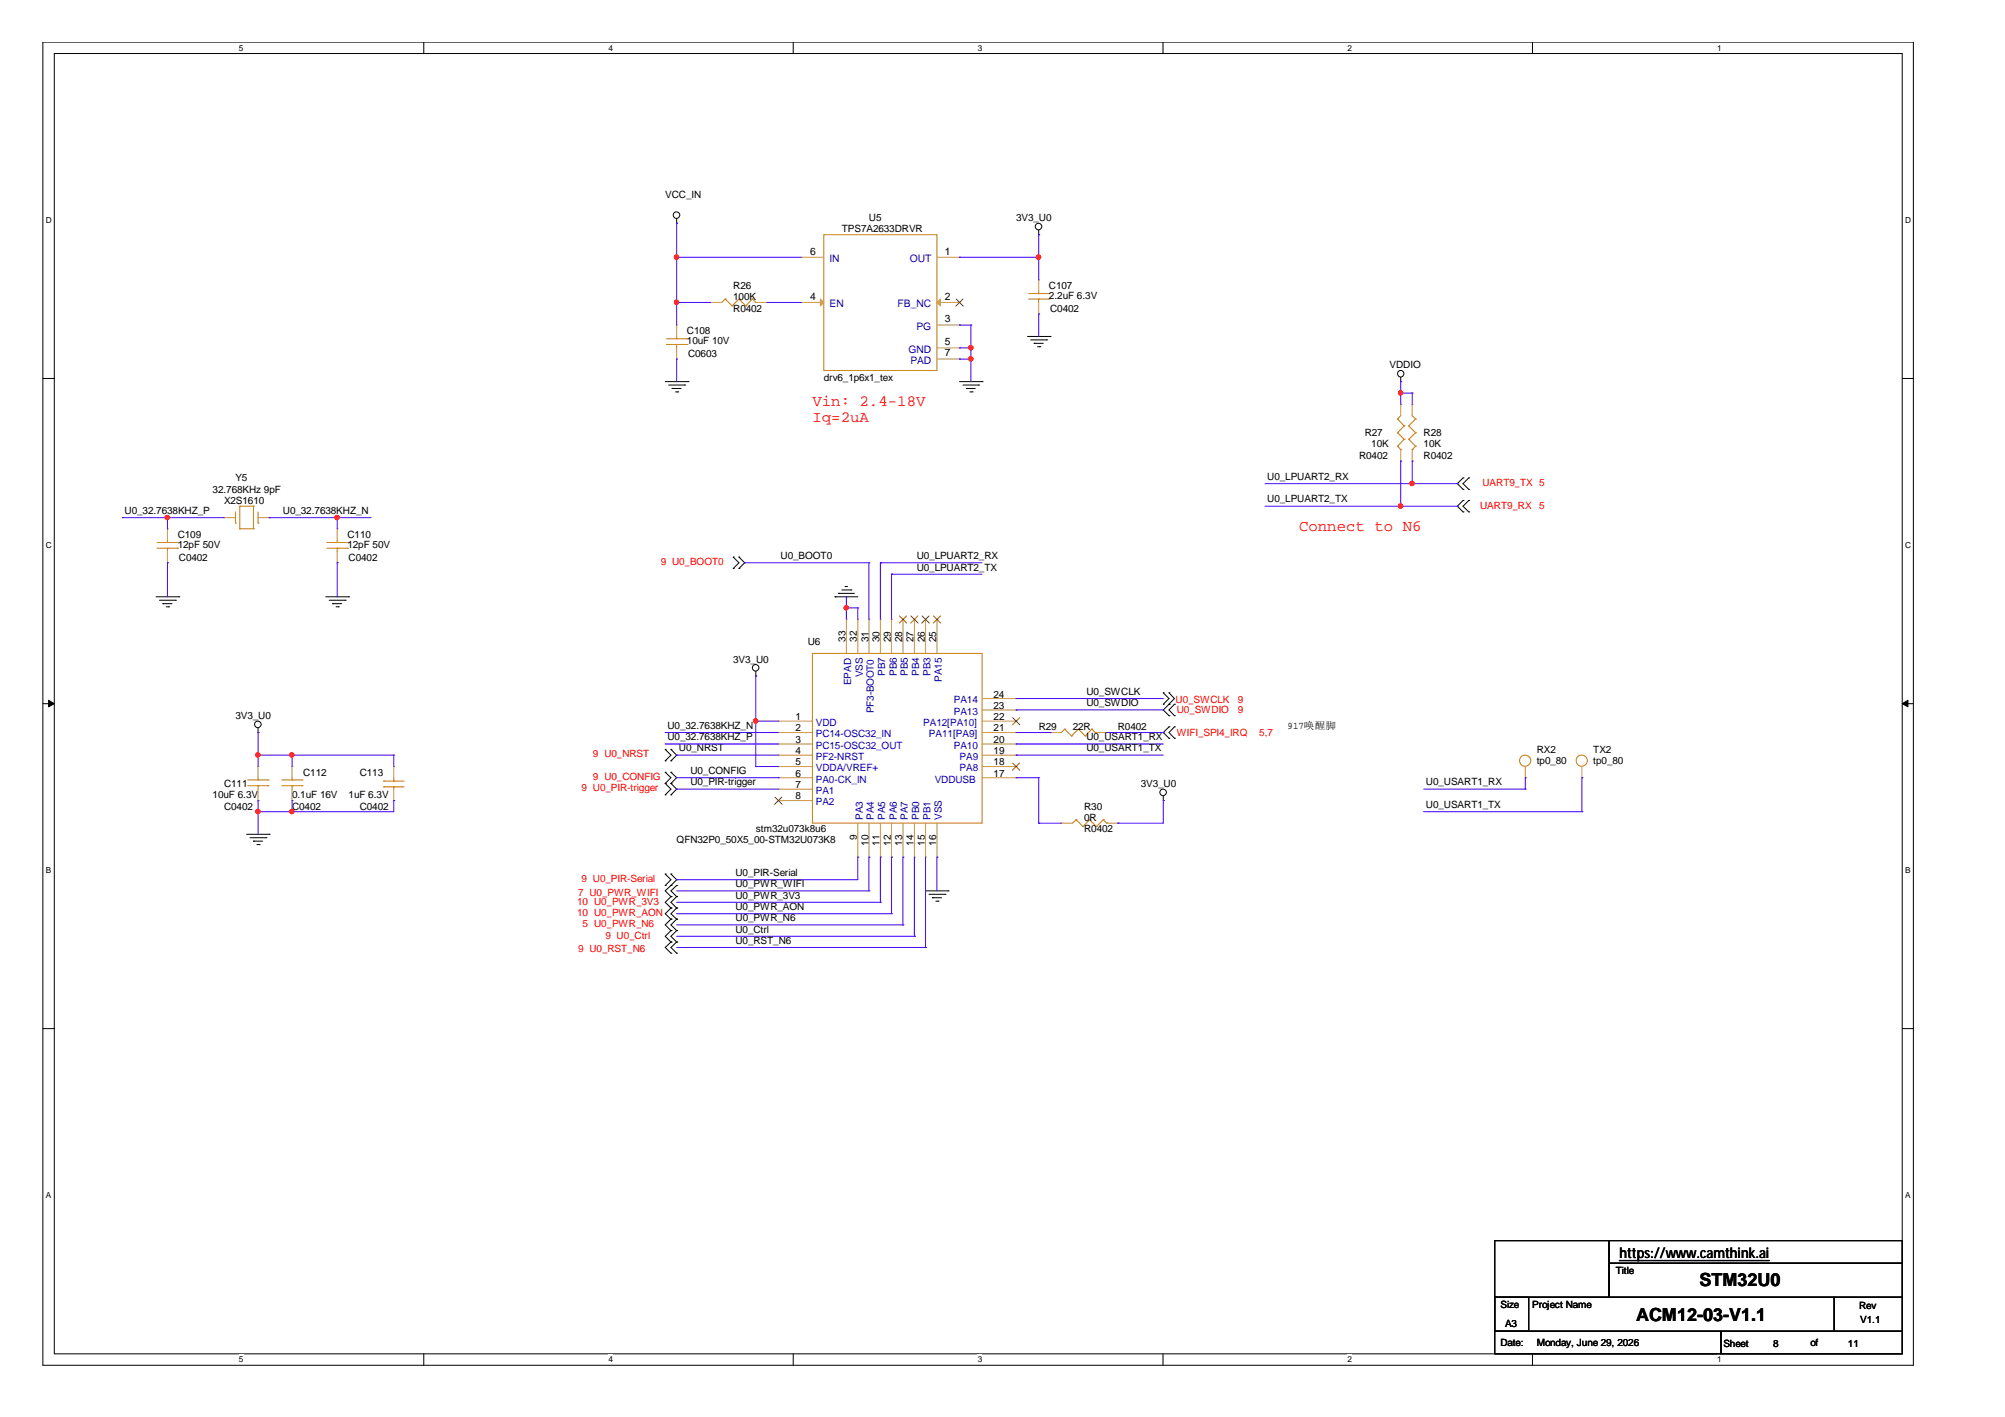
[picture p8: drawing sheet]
<svg xmlns="http://www.w3.org/2000/svg" width="297mm" height="210mm" viewBox="0 0 297 210" stroke-linecap="round" stroke-linejoin="round" font-family="sans-serif">
<path d="M6.3 6.2h277.2v196h-277.2zM8 7.9h273.8v192.6h-273.8z" fill="none" stroke="#000" stroke-width=".15"/>
<g fill="#fff">
<path d="M35.4 6.4h.6v1.4h-.6z"/>
<path d="M35.4 200.7h.6v1.4h-.6z"/>
</g>
<path d="M62.8 6.2v1.7M62.8 200.5v1.7" fill="none" stroke="#000" stroke-width=".15"/>
<g fill="#fff">
<path d="M90.1 6.4h.7v1.4h-.7z"/>
<path d="M90.1 200.7h.7v1.4h-.7z"/>
</g>
<path d="M117.5 6.2v1.7M117.5 200.5v1.7" fill="none" stroke="#000" stroke-width=".15"/>
<g fill="#fff">
<path d="M144.9 6.4h.6v1.4h-.6z"/>
<path d="M144.9 200.7h.6v1.4h-.6z"/>
</g>
<path d="M172.3 6.2v1.7M172.3 200.5v1.7" fill="none" stroke="#000" stroke-width=".15"/>
<g fill="#fff">
<path d="M199.6 6.4h.7v1.4h-.7z"/>
<path d="M199.6 200.7h.7v1.4h-.7z"/>
</g>
<path d="M227 6.2v1.7M227 200.5v1.7" fill="none" stroke="#000" stroke-width=".15"/>
<g fill="#fff">
<path d="M254.4 6.4h.6v1.4h-.6z"/>
<path d="M254.4 200.7h.6v1.4h-.6z"/>
<path d="M6.8 31.9h.8v1.4h-.8z"/>
<path d="M282.2 31.9h.9v1.4h-.9z"/>
<path d="M6.8 80.1h.8v1.4h-.8z"/>
<path d="M282.2 80.1h.9v1.4h-.9z"/>
</g>
<path d="M6.3 56.1h1.7M281.8 56.1h1.7" fill="none" stroke="#000" stroke-width=".15"/>
<g fill="#fff">
<path d="M6.8 128.2h.7v1.4h-.7z"/>
<path d="M282.2 128.2h.8v1.4h-.8z"/>
</g>
<path d="M6.3 104.2h1.7M281.8 104.2h1.7" fill="none" stroke="#000" stroke-width=".15"/>
<g fill="#000" stroke="#000" stroke-width=".15">
<path d="M7.2 103.7l.8 .5-.8 .5z" fill-rule="evenodd"/>
<path d="M281.8 104.2l.9-.5v1z" fill-rule="evenodd"/>
</g>
<g fill="#fff">
<path d="M6.8 176.4h.7v1.4h-.7z"/>
<path d="M282.2 176.4h.8v1.4h-.8z"/>
</g>
<g fill="none" stroke="#000" stroke-width=".15">
<path d="M100.2 33.1h.1M100.2 32.4v.7M153.9 34.8h.1M153.9 34.1v.7M98.6 56.5h3.3M99.1 57h2.3M99.6 57.5h.1M99.6 57.5h1.3M100.1 58.1h.3M100.4 58.1h.1M101.4 57h.1M101.9 56.5h.1"/>
<path d="M142.2 56.5h3.3M142.7 57h2.3M143.2 57.5h.1M143.2 57.5h1.3M143.7 58.1h.3M144 58.1h.1M145 57h.1M145.5 56.5h.1M152.2 49.8h3.4M152.7 50.3h2.4M153.2 50.9h.1M153.2 50.9h1.4"/>
<path d="M153.7 51.4h.4M154.1 51.4h.1M155.1 50.3h.1M155.6 49.8h.1M207.5 56.5h.1M207.5 55.9v.6M216.7 72.5h.1M216.7 70.8h.1M216.7 75.8h.1M216.7 74.1h.1M216.7 70.8l-.8 .8 .8 .9M216.7 74.1l-.8 .9 .8 .8"/>
<path d="M217.6 70.8h.1M217.6 72.5h.1M217.6 74.1h.1M217.6 75.8h.1M217.6 70.8l-.9 .8 .9 .9M217.6 74.1l-.9 .9 .9 .8M23.1 88.4h3.4M23.6 88.9h2.4M24.1 89.4h.1M24.1 89.4h1.4M24.6 89.9h.4M25 89.9h.1"/>
<path d="M26 88.9h.1M26.5 88.4h.1M48.3 88.4h3.3M48.8 88.9h2.3M49.3 89.4h.1M49.3 89.4h1.3M49.8 89.9h.3M50.1 89.9h.1M51.1 88.9h.1M51.6 88.4h.1M108.6 82.5h.1M108.6 84.2h.1"/>
<path d="M108.6 82.5l.9 .9-.9 .8M109.5 84.2h.1M109.5 82.5h.1M109.5 82.5l.8 .9-.8 .8M112 99.5v.6M123.7 88.4h.1M123.7 88.4h3.4M124.2 87.9h.1M124.2 87.9h2.4M124.7 87.4h1.4M125.2 86.9h.1M125.2 86.9h.4"/>
<path d="M126.1 87.4h.1M38.2 108.5h.1M38.2 107.8v.7M98.6 114.4h.1M98.6 116h.1M98.6 117.7h.1M98.6 111h.1M98.6 112.7h.1M98.6 114.4l.8 .8-.8 .8M98.6 116l.8 .9-.8 .8M98.6 111l.8 .9-.8 .8M99.4 116h.1"/>
<path d="M99.4 114.4h.1M99.4 117.7h.1M99.4 112.7h.1M99.4 111h.1M99.4 114.4l.8 .8-.8 .8M99.4 116l.8 .9-.8 .8M99.4 111l.8 .9-.8 .8M112 100.1h.1M172.3 118.6h.1M172.3 102.6h.1M172.3 104.3h.1M172.3 117.9v.7"/>
<path d="M172.3 102.6l.9 .9-.9 .8M173.2 107.7h.1M173.2 109.4h.1M173.2 102.6h.1M173.2 104.3h.1M173.2 106h.1M173.2 107.7l-.9 .8 .9 .9M173.2 102.6l.8 .9-.8 .8M173.2 104.3l-.9 .9 .9 .8M174 109.4h.1M174 107.7h.1M174 106h.1"/>
<path d="M174 104.3h.1M174 107.7l-.8 .8 .8 .9M174 104.3l-.8 .9 .8 .8M36.5 123.6h3.4M37 124.1h2.4M37.5 124.6h.1M37.5 124.6h1.4M38.1 125.1h.3M38.4 125.1h.1M39.4 124.1h.1M39.9 123.6h.1M98.6 129.5h.1"/>
<path d="M98.6 131.2h.1M98.6 129.5l.8 .8-.8 .9M99.4 131.2h.1M99.4 129.5h.1M99.4 132.8h.1M99.4 134.5h.1M99.4 136.2h.1M99.4 137.9h.1M99.4 139.5h.1M99.4 129.5l.8 .8-.8 .9M99.4 131.2l-.8 .8 .8 .8M99.4 132.8l-.8 .9 .8 .8"/>
<path d="M99.4 134.5l-.8 .9 .8 .8M99.4 136.2l-.8 .8 .8 .9M99.4 137.9l-.8 .8 .8 .8M99.4 139.5l-.8 .8 .8 .9M100.2 131.2h.1M100.2 132.8h.1M100.2 134.5h.1M100.2 136.2h.1M100.2 137.9h.1M100.2 139.5h.1M100.2 131.2l-.8 .8 .8 .8M100.2 132.8l-.8 .9 .8 .8"/>
<path d="M100.2 134.5l-.8 .9 .8 .8M100.2 136.2l-.8 .8 .8 .9M100.2 137.9l-.8 .8 .8 .8M100.2 139.5l-.8 .8 .8 .9M137.1 132h3.4M137.6 132.5h2.4M138.1 133h.1M138.1 133h1.4M138.6 133.5h.4M139 133.5h.1M140 132.5h.1M140.5 132h.1"/>
<path d="M6.3 152.4h1.7M99.4 141.2h.1M100.2 141.2h.1M281.8 152.4h1.7M221.4 192.2h5.1v5h-5.1zM221.4 192.2h50.3v5h-50.3zM221.4 197.2h33.6v3.3h-33.6zM221.4 183.8h17v8.4h-17zM238.4 183.8h43.4v3.3h-43.4zM238.4 187.1h43.4v5.1h-43.4zM255 197.2h26.8v3.3h-26.8zM271.7 192.2h10.1v5h-10.1z"/>
<circle cx="100.2" cy="31.9" r=".49"/>
<circle cx="153.9" cy="33.6" r=".49"/>
<circle cx="207.5" cy="55.4" r=".48"/>
<circle cx="111.9" cy="98.9" r=".49"/>
<circle cx="38.2" cy="107.3" r=".49"/>
<circle cx="172.3" cy="117.4" r=".49"/>
</g>
<path d="M239.9 186.7h22.2" fill="none" stroke="#000" stroke-width=".18"/>
<g fill="none" stroke="#cc8006" stroke-width=".15">
<path d="M122 34.8h16.8v20.1h-16.8zM98.7 51h3.1M98.7 50.2h3.1M100.2 50.2h.1M100.2 51h.1M100.2 49.8v.4M100.2 51v.5M101.8 51h.1M101.8 50.2h.1M107.4 44.3h.1M107.4 44.3l-.5 .5M107.4 44.3l1.1 1"/>
<path d="M108.5 45.3h.1M109.5 44.3h.1M109.5 44.3l-1 1M109.5 44.3l1 1M110.5 45.3h.1M111.5 44.3h.1M111.5 44.3l-1 1M111.5 44.3l.5 .5M112 44.8h.1M152.4 44.3h3M152.4 43.5h3M153.9 43.5h.1"/>
<path d="M153.9 44.3h.1M153.9 43.2v.3M153.9 44.3v.5M155.4 44.3h.1M155.4 43.5h.1M34.9 77.5h.1M34.9 75.8v1.7M35.5 78.3h.1M35.5 75h.1M35.5 75v3.3M35.5 78.3h2M35.5 75h2"/>
<path d="M37.5 78.3h.1M37.5 75h.1M37.5 75v3.3M38.2 77.5h.1M38.2 75.8v1.7M207.1 62.1h.1M207.1 64.1h.1M207.1 66.1h.1M207.1 62.1l.9 1M207.1 64.1l.9 1M207.1 66.1l.4 .5M207.5 66.6h.1"/>
<path d="M207.5 61.6l-.4 .5M208 63.1h.1M208 65.1h.1M208 63.1l-.9 1M208 65.1l-.9 1M208.7 63.1h.1M208.7 65.1h.1M208.7 63.1l1 1M208.7 65.1l1 1M209.2 66.6h.1M209.2 61.6l.5 .5M209.7 62.1h.1"/>
<path d="M209.7 64.1h.1M209.7 66.1h.1M209.7 62.1l-1 1M209.7 64.1l-1 1M209.7 66.1l-.5 .5M23.3 81.2h3M23.3 80.4h3M24.8 80.4h.1M24.8 81.2h.1M24.8 80v.4M24.8 81.2v.5M26.3 81.2h.1"/>
<path d="M26.3 80.4h.1M48.4 81.2h3.1M48.4 80.4h3.1M50 80.4h.1M50 81.2h.1M50 80v.4M50 81.2v.5M51.5 81.2h.1M51.5 80.4h.1M120.4 96.8h25.1v25.1h-25.1zM36.7 116.4h3M36.7 115.5h3"/>
<path d="M38.2 115.5h.1M38.2 116.4h.1M38.2 115.2v.3M38.2 116.4v.5M39.7 116.4h.1M39.7 115.5h.1M41.7 116.4h3M41.7 115.5h3M43.3 115.5h.1M43.3 116.4h.1M43.3 115.2v.3M43.3 116.4v.5"/>
<path d="M44.7 116.4h.1M44.7 115.5h.1M56.8 115.7h.1M56.8 116.6h.1M56.8 115.7h3.1M56.8 116.6h3.1M58.3 116.6h.1M58.3 115.7h.1M58.3 115.2v.5M58.3 116.6v.3M157.7 108h.1M157.7 108l-.5 .5"/>
<path d="M157.7 108l1 1M158.7 109h.1M159.8 108h.1M159.8 108l-1.1 1M159.8 108l1 1M160.8 109h.1M161.8 108h.1M161.8 108l-1 1M161.8 108l.5 .5M162.3 108.5h.1M159.4 121.4h.1M159.4 121.4l-.5 .5"/>
<path d="M159.4 121.4l1 1M160.4 122.4h.1M161.4 121.4h.1M161.4 121.4l-1 1M161.4 121.4l1 1M162.4 122.4h.1M163.4 121.4h.1M163.4 121.4l-1 1M163.4 121.4l.6 .5M164 121.9h.1"/>
<circle cx="225.9" cy="112.7" r=".83"/>
<circle cx="234.3" cy="112.7" r=".83"/>
</g>
<g fill="none" stroke="#a84" stroke-width=".15">
<path d="M118.7 38.1h.1M118.7 38.1h3.3M138.8 38.1h3.4M142.2 38.1h.1M100.2 48.1h.1M100.2 53.2h.1M100.2 48.1v1.7M100.2 51.5v1.7M105.3 44.8h.1M105.3 44.8h1.6M112 44.8h1.7M113.7 44.8h.1"/>
<path d="M118.7 44.8h.1M118.7 44.8h3.3M138.8 44.8h3.4M138.8 48.1h3.4M138.8 51.5h3.4M138.8 53.2h3.4M142.2 44.8h.1M142.2 48.1h.1M142.2 51.5h.1M142.2 53.2h.1M153.9 41.5h.1M153.9 46.5h.1"/>
<path d="M153.9 41.5v1.7M153.9 44.8v1.7M207.5 59.9h.1M207.5 59.9v1.7M209.2 59.9h.1M209.2 59.9v1.7M24.8 78.3h.1M24.8 78.3v1.7M33.2 76.7h.1M33.2 76.7h1.7M38.2 76.7h1.7M39.9 76.7h.1"/>
<path d="M50 78.3h.1M50 78.3v1.7M207.5 68.3h.1M207.5 66.6v1.7M209.2 68.3h.1M209.2 66.6v1.7M24.8 83.4h.1M24.8 81.7v1.7M50 83.4h.1M50 81.7v1.7M125.4 91.8h.1M125.4 91.8v5"/>
<path d="M127.1 91.8h.1M127.1 91.8v5M128.7 91.8h.1M128.7 91.8v5M130.4 91.8h.1M130.4 91.8v5M132.1 91.8h.1M132.1 91.8v5M133.8 91.8h.1M133.8 91.8v5M135.5 91.8h.1M135.5 91.8v5"/>
<path d="M137.1 91.8h.1M137.1 91.8v5M138.8 91.8h.1M138.8 91.8v5M38.2 113.6h.1M38.2 118.6h.1M38.2 113.6v1.6M38.2 116.9v1.7M43.3 113.6h.1M43.3 118.6h.1M43.3 113.6v1.6M43.3 116.9v1.7"/>
<path d="M58.3 118.6h.1M58.3 113.6h.1M58.3 113.6v1.6M58.3 116.9v1.7M115.3 106.8h.1M115.3 108.5h.1M115.3 110.2h.1M115.3 111.9h.1M115.3 113.6h.1M115.3 115.2h.1M115.3 116.9h.1M115.3 118.6h.1"/>
<path d="M115.3 106.8h5.1M115.3 108.5h5.1M115.3 110.2h5.1M115.3 111.9h5.1M115.3 113.6h5.1M115.3 115.2h5.1M115.3 116.9h5.1M115.3 118.6h5.1M145.5 106.8h5M145.5 108.5h5M145.5 110.2h5M145.5 111.9h5"/>
<path d="M145.5 113.6h5M145.5 115.2h5M145.5 103.5h5M145.5 105.2h5M150.5 103.5h.1M150.5 105.2h.1M150.5 106.8h.1M150.5 108.5h.1M150.5 110.2h.1M150.5 111.9h.1M150.5 113.6h.1M150.5 115.2h.1"/>
<path d="M155.6 108.5h.1M155.6 108.5h1.6M162.3 108.5h1.7M164 108.5h.1M226 115.2h.1M226 113.6v1.6M234.4 115.2h.1M234.4 113.6v1.6M127.1 127h.1M127.1 121.9v5.1M128.7 127h.1M128.7 121.9v5.1"/>
<path d="M130.4 127h.1M130.4 121.9v5.1M132.1 127h.1M132.1 121.9v5.1M133.8 127h.1M133.8 121.9v5.1M135.5 127h.1M135.5 121.9v5.1M137.1 127h.1M137.1 121.9v5.1M138.8 127h.1M138.8 121.9v5.1"/>
<path d="M157.2 121.9h.1M157.2 121.9h1.7M164 121.9h1.6M165.6 121.9h.1"/>
</g>
<g fill="#a84" stroke="#a84" stroke-width=".15">
<path d="M138.8 44.8l.5-.5v1z" fill-rule="evenodd"/>
<path d="M121.5 44.3l.5 .5-.5 .5z" fill-rule="evenodd"/>
</g>
<g fill="none" stroke="#804000" stroke-width=".15">
<path d="M141.6 44.3l1.1 1.1M142.7 44.3l-1.1 1.1M133.3 91.2l1 1.1M134.3 91.2l-1.1 1.1M135 91.2l1 1.1M136 91.2l-1.1 1.1M136.6 91.2l1.1 1.1M137.6 91.2l-1 1.1M138.3 91.2l1.1 1.1M139.3 91.2l-1 1.1M114.8 118.1l1.1 1M115.8 118.1l-1 1"/>
<path d="M150 106.3l1.1 1.1M150 113l1.1 1.1M151 106.3l-1 1.1M151 113l-1 1.1"/>
</g>
<g fill="none" stroke="#4200ff" stroke-width=".15">
<path d="M100.2 33.1h.1M100.2 38.1h.1M100.2 33.1v15M100.2 38.1h18.5M142.2 38.1h.1M142.2 38.1h11.7M153.9 34.8h.1M153.9 38.1h.1M153.9 34.8v6.7M100.2 44.8h.1M100.2 53.2h.1M100.2 53.2v3.3"/>
<path d="M100.2 44.8h5.1M113.7 44.8h.1M113.7 44.8h5M142.2 48.1h.1M142.2 51.5h.1M142.2 53.2h.1M142.2 48.1h1.6M142.2 51.5h1.6M142.2 53.2h1.6M143.8 48.1h.1M143.8 51.5h.1M143.8 53.2h.1"/>
<path d="M143.8 48.1v8.4M153.9 46.5h.1M153.9 46.5v3.3M207.5 56.5h.1M207.5 58.2h.1M207.5 56.5v3.4M207.5 58.2h1.7M209.2 58.2h.1M209.2 58.2v1.7M18.1 76.7h.1M18.1 76.7h15.1M24.8 76.7h.1"/>
<path d="M24.8 76.7v1.6M39.9 76.7h.1M39.9 76.7h15.1M50 76.7h.1M50 76.7v1.6M187.4 71.6h28.5M187.4 75h28.5M207.5 75h.1M207.5 68.3h.1M207.5 68.3v6.7M209.2 71.6h.1M209.2 68.3h.1"/>
<path d="M209.2 68.3v3.3M215.9 71.6h.1M215.9 75h.1M24.8 83.4h.1M24.8 83.4v5M50 83.4h.1M50 83.4v5M110.3 83.4h.1M110.3 83.4h18.4M125.4 88.4h.1M125.4 90.1h.1M125.4 88.4v3.4"/>
<path d="M125.4 90.1h1.7M127.1 90.1h.1M127.1 90.1v1.7M128.7 83.4h.1M128.7 83.4v8.4M130.4 83.4h.1M130.4 83.4v8.4M130.4 83.4h15.1M132.1 85.1h.1M132.1 85.1h13.4M132.1 85.1v6.7M38.2 108.5h.1"/>
<path d="M38.2 111.9h.1M38.2 118.6h.1M38.2 111.9h20.1M38.2 108.5v5.1M38.2 118.6v5M43.3 111.9h.1M43.3 118.6h.1M43.3 111.9v1.7M43.3 118.6v1.6M58.3 118.6h.1M58.3 111.9h.1M58.3 118.6v1.6h-20.1"/>
<path d="M58.3 111.9v1.7M98.6 108.5h.1M98.6 110.2h.1M98.6 110.2h16.7M98.6 108.5h16.7M100.2 116.9h.1M100.2 111.9h.1M100.2 111.9h15.1M100.2 115.2h15.1M100.2 116.9h15.1M112 106.8h.1M112 100.1h.1"/>
<path d="M112 113.6h.1M112 106.8h3.3M112 100.1v13.5M112 113.6h3.3M115.3 115.2h.1M150.5 110.2h.1M150.5 111.9h.1M150.5 115.2h.1M150.5 105.2h.1M150.5 103.5h.1M150.5 110.2h21.8M150.5 111.9h21.8"/>
<path d="M150.5 115.2h3.4M150.5 108.5h5.1M150.5 105.2h21.8M150.5 103.5h21.8M153.9 115.2h.1M153.9 115.2v6.7M155.6 108.5h.1M164 108.5h8.3M172.3 118.6h.1M172.3 108.5h.1M172.3 118.6v3.3h-6.7M210.9 116.9h15.1"/>
<path d="M226 116.9h.1M226 115.2h.1M226 115.2v1.7M234.4 115.2h.1M234.4 115.2v5M38.2 120.2h.1M43.3 120.2h.1M100.2 130.3h.1M100.2 132h28.5M100.2 133.7h30.2M100.2 135.4h31.9M100.2 137h33.6"/>
<path d="M100.2 138.7h35.3M127.1 127h.1M127.1 127v3.3h-26.9M128.7 132h.1M128.7 127h.1M128.7 127v5M130.4 133.7h.1M130.4 127h.1M130.4 127v6.7M132.1 127h.1M132.1 135.4h.1M132.1 127v8.4"/>
<path d="M133.8 137h.1M133.8 127h.1M133.8 127v10M135.5 138.7h.1M135.5 127v11.7M137.1 127v13.3M138.8 127h.1M138.8 127v5M153.9 121.9h.1M153.9 121.9h3.3M165.6 121.9h.1M210.9 120.2h23.5"/>
<path d="M234.4 120.2h.1M100.2 140.3h36.9M137.1 140.3h.1"/>
</g>
<g fill="#f00" stroke="#f00" stroke-width=".15">
<circle cx="111.9" cy="106.8" r=".32"/>
<circle cx="43.2" cy="111.8" r=".32"/>
<circle cx="38.2" cy="111.8" r=".32"/>
<circle cx="43.2" cy="120.2" r=".32"/>
<circle cx="38.2" cy="120.2" r=".32"/>
<circle cx="125.4" cy="90" r=".32"/>
<circle cx="24.8" cy="76.7" r=".32"/>
<circle cx="49.9" cy="76.7" r=".32"/>
<circle cx="207.5" cy="58.2" r=".32"/>
<circle cx="209.2" cy="71.6" r=".32"/>
<circle cx="207.5" cy="75" r=".32"/>
<circle cx="100.2" cy="44.8" r=".32"/>
<circle cx="100.2" cy="38.1" r=".32"/>
<circle cx="153.9" cy="38.1" r=".32"/>
<circle cx="143.8" cy="51.5" r=".32"/>
<circle cx="143.8" cy="53.2" r=".32"/>
</g>
<g font-size="2.7">
<text x="251.8" y="190.4">STM32U0</text>
<text x="242.4" y="195.6">ACM12-03-V1.1</text>
</g>
<g font-size="2.3" fill="#f00">
<text x="120.4" y="60.1">Vin: 2.4-18V</text>
<text x="120.4" y="62.5">Iq=2uA</text>
<text x="192.4" y="78.6">Connect to N6</text>
</g>
<text font-size="2.2" x="239.9" y="186.4">https://www.camthink.ai</text>
<g font-size="1.5">
<text x="98.6" y="29.4">VCC_IN</text>
<text x="124.7" y="34.4">TPS7A2633DRVR</text>
<text x="128.7" y="32.7">U5</text>
<text x="150.5" y="32.7">3V3_U0</text>
<text x="120" y="37.7">6</text>
<text x="140" y="37.7">1</text>
<text x="108.6" y="42.8">R26</text>
<text x="108.6" y="44.5">100K</text>
<text x="108.6" y="46.2">R0402</text>
<text x="120" y="44.4">4</text>
<text x="140" y="47.8">3</text>
<text x="140" y="44.4">2</text>
<text x="155.4" y="42.8">C107</text>
<text x="155.4" y="44.3">2.2uF 6.3V</text>
<text x="155.6" y="46.2">C0402</text>
<text x="101.8" y="49.5">C108</text>
<text x="101.8" y="51">10uF 10V</text>
<text x="101.9" y="52.9">C0603</text>
<text x="140" y="51.2">5</text>
<text x="140" y="52.8">7</text>
<text x="122" y="56.4">drv6_1p6x1_tex</text>
<text x="205.9" y="54.5">VDDIO</text>
<text x="202.2" y="64.6">R27</text>
<text x="210.9" y="64.6">R28</text>
<text x="34.9" y="71.3">Y5</text>
<text x="187.7" y="71.1">U0_LPUART2_RX</text>
<text x="201.3" y="68">R0402</text>
<text x="203.2" y="66.3">10K</text>
<text x="210.9" y="66.3">10K</text>
<text x="210.9" y="68">R0402</text>
<text x="18.5" y="76.1">U0_32.7638KHZ_P</text>
<text x="31.5" y="73">32.768KHz 9pF</text>
<text x="33.2" y="74.6">X2S1610</text>
<text x="41.9" y="76.1">U0_32.7638KHZ_N</text>
<text x="187.7" y="74.4">U0_LPUART2_TX</text>
<text x="26.3" y="79.7">C109</text>
<text x="26.3" y="81.2">12pF 50V</text>
<text x="26.5" y="83">C0402</text>
<text x="51.5" y="79.7">C110</text>
<text x="51.5" y="81.2">12pF 50V</text>
<text x="51.6" y="83">C0402</text>
<text x="115.7" y="82.8">U0_BOOT0</text>
<text x="135.8" y="82.8">U0_LPUART2_RX</text>
<text x="135.8" y="84.5">U0_LPUART2_TX</text>
<text x="119.7" y="95.6">U6</text>
<text x="125.3" y="95.1" transform="rotate(-90 125.3 95.1)">33</text>
<text x="127" y="95.1" transform="rotate(-90 127 95.1)">32</text>
<text x="128.7" y="95.1" transform="rotate(-90 128.7 95.1)">31</text>
<text x="130.3" y="95.1" transform="rotate(-90 130.3 95.1)">30</text>
<text x="132" y="95.1" transform="rotate(-90 132 95.1)">29</text>
<text x="133.6" y="95.1" transform="rotate(-90 133.6 95.1)">28</text>
<text x="135.3" y="95.1" transform="rotate(-90 135.3 95.1)">27</text>
<text x="137" y="95.1" transform="rotate(-90 137 95.1)">26</text>
<text x="138.7" y="95.1" transform="rotate(-90 138.7 95.1)">25</text>
<text x="108.6" y="98.1">3V3_U0</text>
<text x="34.9" y="106.5">3V3_U0</text>
<text x="98.9" y="108">U0_32.7638KHZ_N</text>
<text x="117.9" y="106.7">1</text>
<text x="147.2" y="103.3">24</text>
<text x="147.2" y="105">23</text>
<text x="147.2" y="106.7">22</text>
<text x="161" y="104.6">U0_SWDIO</text>
<text x="161" y="102.9">U0_SWCLK</text>
<text x="98.9" y="109.7">U0_32.7638KHZ_P</text>
<text x="100.6" y="111.3">U0_NRST</text>
<text x="117.9" y="108.3">2</text>
<text x="117.9" y="110">3</text>
<text x="117.9" y="111.7">4</text>
<text x="117.9" y="113.4">5</text>
<text x="147.2" y="108.3">21</text>
<text x="147.2" y="110">20</text>
<text x="147.2" y="111.7">19</text>
<text x="147.2" y="113.4">18</text>
<text x="153.9" y="108.2">R29</text>
<text x="158.9" y="108.2">22R</text>
<text x="161" y="109.7">U0_USART1_RX</text>
<text x="161" y="111.3">U0_USART1_TX</text>
<text x="165.6" y="108.2">R0402</text>
<text x="190.8" y="108">917唤醒脚</text>
<text x="227.7" y="111.6">RX2</text>
<text x="227.7" y="113.2">tp0_80</text>
<text x="236.1" y="111.6">TX2</text>
<text x="236.1" y="113.2">tp0_80</text>
<text x="31.5" y="118.3">10uF 6.3V</text>
<text x="33.2" y="116.6">C111</text>
<text x="33.2" y="119.9">C0402</text>
<text x="43.3" y="118.3">0.1uF 16V</text>
<text x="43.3" y="119.9">C0402</text>
<text x="44.9" y="114.9">C112</text>
<text x="51.6" y="118.3">1uF 6.3V</text>
<text x="53.3" y="114.9">C113</text>
<text x="53.3" y="119.9">C0402</text>
<text x="102.3" y="114.7">U0_CONFIG</text>
<text x="102.3" y="116.3">U0_PIR-trigger</text>
<text x="117.9" y="115.1">6</text>
<text x="117.9" y="116.7">7</text>
<text x="117.9" y="118.4">8</text>
<text x="147.2" y="115.1">17</text>
<text x="160.6" y="119.9">R30</text>
<text x="169" y="116.6">3V3_U0</text>
<text x="211.2" y="116.3">U0_USART1_RX</text>
<text x="211.2" y="119.7">U0_USART1_TX</text>
<text x="100.2" y="124.9">QFN32P0_50X5_00-STM32U073K8</text>
<text x="112" y="123.3">stm32u073k8u6</text>
<text x="127" y="124.4" transform="rotate(-90 127 124.4)">9</text>
<text x="128.7" y="125.3" transform="rotate(-90 128.7 125.3)">10</text>
<text x="130.3" y="125.3" transform="rotate(-90 130.3 125.3)">11</text>
<text x="132" y="125.3" transform="rotate(-90 132 125.3)">12</text>
<text x="133.6" y="125.3" transform="rotate(-90 133.6 125.3)">13</text>
<text x="135.3" y="125.3" transform="rotate(-90 135.3 125.3)">14</text>
<text x="137" y="125.3" transform="rotate(-90 137 125.3)">15</text>
<text x="138.7" y="125.3" transform="rotate(-90 138.7 125.3)">16</text>
<text x="160.6" y="121.6">0R</text>
<text x="160.6" y="123.3">R0402</text>
<text x="109" y="129.8">U0_PIR-Serial</text>
<text x="109" y="131.4">U0_PWR_WIFI</text>
<text x="109" y="133.1">U0_PWR_3V3</text>
<text x="109" y="134.8">U0_PWR_AON</text>
<text x="109" y="136.5">U0_PWR_N6</text>
<text x="109" y="138.1">U0_Ctrl</text>
<text x="109" y="139.8">U0_RST_N6</text>
<text x="239.4" y="188.7">Title</text>
<text x="222.3" y="193.7">Size</text>
<text x="223" y="196.5">A3</text>
<text x="227" y="193.7">Project Name</text>
<text x="275.4" y="193.9">Rev</text>
<text x="275.6" y="196">V1.1</text>
<text x="222.3" y="199.4">Date:</text>
<text x="227.7" y="199.4">Monday, June 29, 2026</text>
<text x="255.3" y="199.6">Sheet</text>
<text x="262.7" y="199.6">8</text>
<text x="268.2" y="199.4">of</text>
<text x="273.8" y="199.6">11</text>
</g>
<g font-size="1.5" fill="#00c">
<text x="122.9" y="38.8">IN</text>
<text x="134.8" y="38.8">OUT</text>
<text x="122.9" y="45.5">EN</text>
<text x="133" y="45.5">FB_NC</text>
<text x="134.6" y="52.3">GND</text>
<text x="134.9" y="53.9">PAD</text>
<text x="135.8" y="48.9">PG</text>
<text x="126.1" y="101.5" transform="rotate(-90 126.1 101.5)">EPAD</text>
<text x="127.8" y="100.3" transform="rotate(-90 127.8 100.3)">VSS</text>
<text x="131.1" y="100.1" transform="rotate(-90 131.1 100.1)">PB7</text>
<text x="132.8" y="100.1" transform="rotate(-90 132.8 100.1)">PB6</text>
<text x="134.5" y="100.1" transform="rotate(-90 134.5 100.1)">PB5</text>
<text x="136.2" y="100.1" transform="rotate(-90 136.2 100.1)">PB4</text>
<text x="137.8" y="100.1" transform="rotate(-90 137.8 100.1)">PB3</text>
<text x="139.5" y="101" transform="rotate(-90 139.5 101)">PA15</text>
<text x="120.9" y="107.5">VDD</text>
<text x="129.5" y="105.7" transform="rotate(-90 129.5 105.7)">PF3-BOOT0</text>
<text x="136.8" y="107.5">PA12[PA10]</text>
<text x="141.3" y="104.2">PA14</text>
<text x="141.3" y="105.8">PA13</text>
<text x="120.9" y="109.2">PC14-OSC32_IN</text>
<text x="120.9" y="110.9">PC15-OSC32_OUT</text>
<text x="120.9" y="112.5">PF2-NRST</text>
<text x="137.6" y="109.2">PA11[PA9]</text>
<text x="141.3" y="110.9">PA10</text>
<text x="142.2" y="112.5">PA9</text>
<text x="120.9" y="114.2">VDDA/VREF+</text>
<text x="120.9" y="115.9">PA0-CK_IN</text>
<text x="120.9" y="117.6">PA1</text>
<text x="120.9" y="119.3">PA2</text>
<text x="138.5" y="115.9">VDDUSB</text>
<text x="142.2" y="114.2">PA8</text>
<text x="127.8" y="121.4" transform="rotate(-90 127.8 121.4)">PA3</text>
<text x="129.5" y="121.4" transform="rotate(-90 129.5 121.4)">PA4</text>
<text x="131.1" y="121.4" transform="rotate(-90 131.1 121.4)">PA5</text>
<text x="132.8" y="121.4" transform="rotate(-90 132.8 121.4)">PA6</text>
<text x="134.5" y="121.4" transform="rotate(-90 134.5 121.4)">PA7</text>
<text x="136.2" y="121.4" transform="rotate(-90 136.2 121.4)">PB0</text>
<text x="137.8" y="121.4" transform="rotate(-90 137.8 121.4)">PB1</text>
<text x="139.5" y="121.4" transform="rotate(-90 139.5 121.4)">VSS</text>
</g>
<g font-size="1.5" fill="#f00">
<text x="219.6" y="72">UART9_TX 5</text>
<text x="219.3" y="75.3">UART9_RX</text>
<text x="228" y="75.3">5</text>
<text x="97.9" y="83.7">9 U0_BOOT0</text>
<text x="174.2" y="104.2">U0_SWCLK</text>
<text x="174.3" y="105.7">U0_SWDIO</text>
<text x="183.4" y="104.2">9</text>
<text x="183.4" y="105.7">9</text>
<text x="87.8" y="112.2">9 U0_NRST</text>
<text x="174.3" y="109">WIFI_SPI4_IRQ</text>
<text x="186.6" y="109">5,7</text>
<text x="86.1" y="117.2">9 U0_PIR-trigger</text>
<text x="87.8" y="115.6">9 U0_CONFIG</text>
<text x="86.1" y="130.7">9 U0_PIR-Serial</text>
<text x="85.5" y="134">10 U0_PWR_3V3</text>
<text x="85.5" y="135.7">10 U0_PWR_AON</text>
<text x="85.6" y="132.7">7 U0_PWR_WIFI</text>
<text x="86.3" y="137.3">5 U0_PWR_N6</text>
<text x="85.6" y="141.1">9 U0_RST_N6</text>
<text x="89.7" y="139">9 U0_Ctrl</text>
</g>
<g font-size="1.2">
<text x="35.4" y="7.5">5</text>
<text x="90.1" y="7.5">4</text>
<text x="144.9" y="7.5">3</text>
<text x="199.6" y="7.5">2</text>
<text x="254.4" y="7.5">1</text>
<text x="6.8" y="33.1">D</text>
<text x="282.2" y="33.1">D</text>
<text x="6.8" y="81.2">C</text>
<text x="282.2" y="81.2">C</text>
<text x="6.8" y="129.4">B</text>
<text x="282.2" y="129.4">B</text>
<text x="6.8" y="177.5">A</text>
<text x="282.2" y="177.5">A</text>
<text x="35.4" y="201.8">5</text>
<text x="90.1" y="201.8">4</text>
<text x="144.9" y="201.8">3</text>
<text x="199.6" y="201.8">2</text>
<text x="254.4" y="201.8">1</text>
</g>
</svg>
